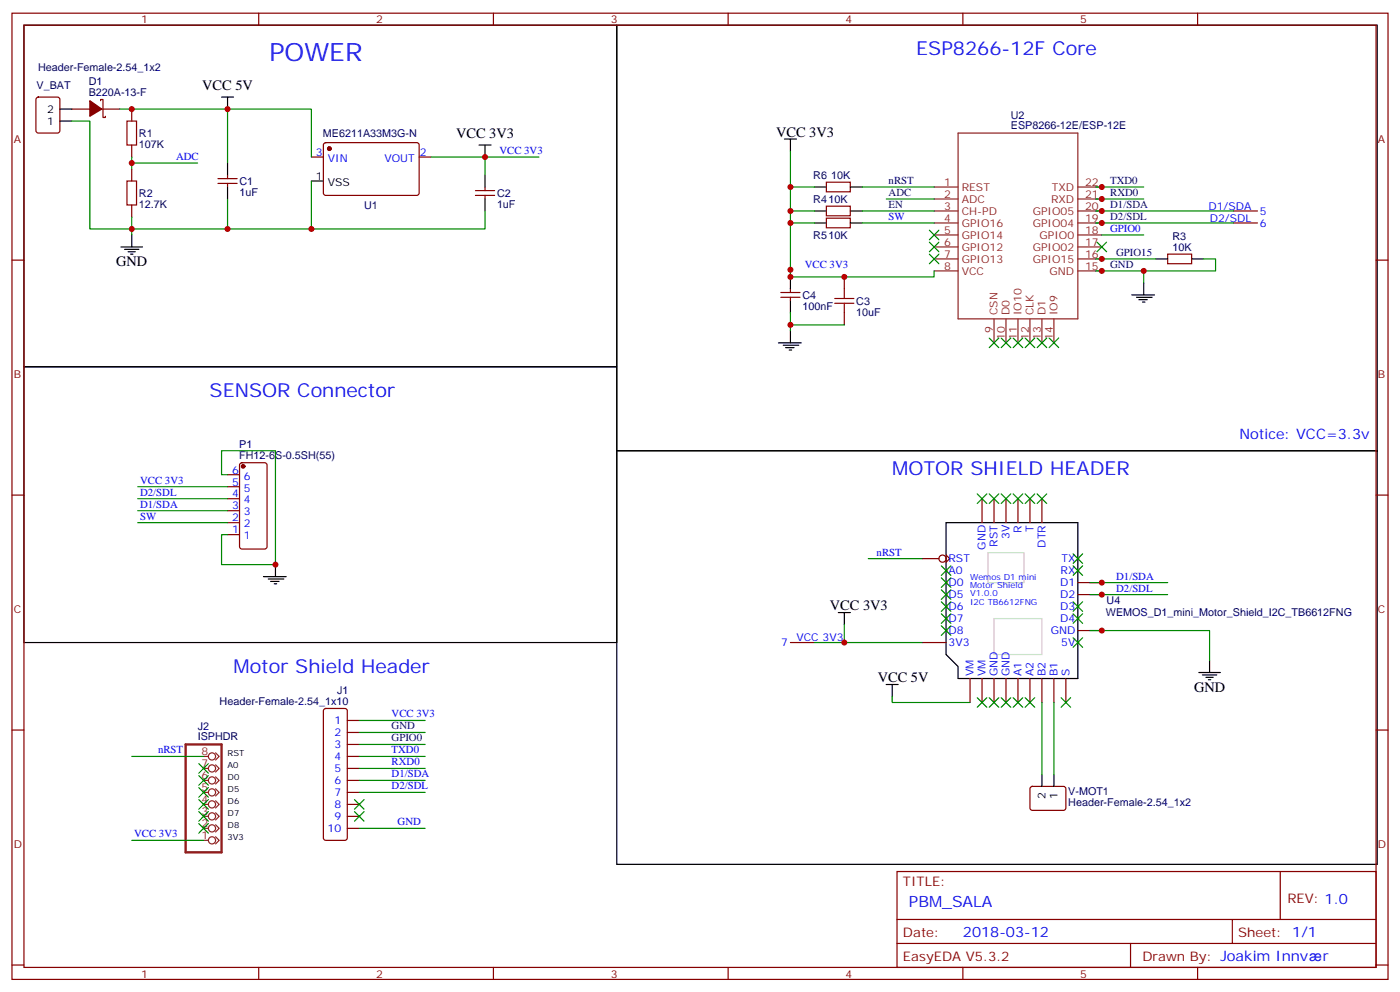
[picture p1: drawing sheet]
<svg xmlns="http://www.w3.org/2000/svg" width="412mm" height="292mm" viewBox="0 0 412 292" stroke-linecap="round" stroke-linejoin="round" font-family="sans-serif">
<g fill="none" stroke="#000" stroke-width=".35">
<path d="M7.1 7.4h174.6v100.5h-174.6zM181.7 7.4h224v125.2h-224zM17.6 35.6h3.6M17.6 32.1h3.6M67 48v3.5M67 55v3.6M91.7 53.3h3.5M142.9 51.5v3.5M142.9 58.6v3.5M239.9 55h3.5M250.5 55h3.5M239.9 65.6h3.5"/>
<path d="M239.9 62.1h3.5M250.5 65.6h3.5M250.5 62.1h3.5M340.4 76.2h3.6M351 76.2h3.5M232.8 81.5v3.5M232.8 88.5v3.6M7.1 107.9h174.6v81.2h-174.6zM181.7 132.6h224v121.8h-224zM278.7 153.8h38.8v45.9h-35.3v-3.6l-3.5-3.5zM306.9 227.9v3.5M310.4 227.9v3.5"/>
</g>
<g fill="none" stroke="#870000" stroke-width=".35">
<path d="M3.5 3.9h405.4v284.3h-405.4zM7.1 7.4h398.2v277.3h-398.2zM76.2 3.9v3.5M145.3 3.9v3.5M214.5 3.9v3.5M283.6 3.9v3.5M352.8 3.9v3.5M10.8 28.8l.5-.2h5.6l.7 .4v9.5l-.4 .6-5.9 .1-.7-.5v-9.4zM21.2 32.1h5.3M29.6 29.6v-.3h.7v5.3h.7v-.4M30 32.1h5.3M38.8 32.1v3.5"/>
<path d="M38.8 42.7v3.5M38.8 49.7v3.6M64.2 54h5.6M64.2 52.6h5.6M67 51.5v1.1M67 54v1M91.7 46.2h3.5M95.5 42.2l.5-.2h27l.5 .7-.1 14.4-.6 .4-27.1-.1-.5-.6v-14.1zM123.5 46.2h3.5M140.1 57.5h5.6M140.1 56.1h5.6M142.9 55v1.1"/>
<path d="M142.9 57.5v1.1M243.4 53.6h7.1v2.8h-7.1zM3.5 76.6h3.6M38.8 60.3v3.6M243.4 64.2h7.1v2.8h-7.1zM243.4 60.7h7.1v2.8h-7.1zM344 74.8h7v2.8h-7zM405.3 76.6h3.6M230 87.5h5.7M230 86.1h5.7M232.8 85v1.1M232.8 87.5v1"/>
<path d="M67 139.7h3.6M70.8 136.4l.5-.2h6.7l.6 .4 .1 24.3-.5 .6-6.9 .1-.7-.5v-24.2zM3.5 145.7h3.6M67 157.3h3.6M67 153.8h3.6M67 150.3h3.6M67 146.8h3.6M67 143.2h3.6M405.3 145.7h3.6M3.5 214.8h3.6M405.3 214.8h3.6M303.6 231.6l.5-.2 9.4 .1 .5 .6-.1 5.9-.6 .5-9.5-.1-.4-.6v-5.7z"/>
<path d="M264.2 256.5h141.1v28.2h-141.1zM377.1 256.5v14.1M264.2 270.6h141.1M264.2 277.6h141.1M333 277.6v7.1M363 270.6v7M3.5 284h3.6M76.2 284.7v3.5M145.3 284.7v3.5M214.5 284.7v3.5M283.6 284.7v3.5M352.8 284.7v3.5"/>
<path d="M405.3 284h3.6"/>
</g>
<g fill="#870000" stroke="#870000" stroke-width=".35">
<path d="M26.5 29.6l3.5 2.5-3.5 2.1z"/>
<circle cx="97" cy="43.7" r=".53"/>
<circle cx="71.6" cy="137.2" r=".53"/>
</g>
<path d="M37.4 35.6h2.8v7.1h-2.8zM37.4 53.3h2.8v7h-2.8z" fill="none" stroke="#a10000" stroke-width=".35"/>
<g fill="none" stroke="#8c2424" stroke-width=".35">
<path d="M282.2 39.2h35.3v54.6h-35.3zM275.2 55h7M275.2 58.6h7M317.5 55h7.1M317.5 58.6h7.1M275.2 65.6h7M275.2 69.1h7M275.2 79.7h7M275.2 72.7h7M275.2 76.2h7M275.2 62.1h7M317.5 65.6h7.1"/>
<path d="M317.5 69.1h7.1M317.5 79.7h7.1M317.5 72.7h7.1M317.5 76.2h7.1M317.5 62.1h7.1M292.8 93.8v7.1M296.3 93.8v7.1M299.9 93.8v7.1M303.4 93.8v7.1M306.9 93.8v7.1M310.4 93.8v7.1"/>
</g>
<path d="M291 162.6h10.6v8.8h-10.6zM292.8 182h14.1v10.6h-14.1z" fill="none" stroke="#ccc" stroke-width=".35"/>
<g fill="#870000">
<circle cx="317.5" cy="164.4" r=".18"/>
<circle cx="317.5" cy="167.9" r=".18"/>
</g>
<path d="M317.5 171.4h7.1M317.5 175h7.1" fill="none" stroke="#870000" stroke-width=".35"/>
<g fill="#870000">
<circle cx="317.5" cy="178.5" r=".18"/>
<circle cx="317.5" cy="182" r=".18"/>
</g>
<path d="M317.5 185.6h7.1" fill="none" stroke="#870000" stroke-width=".35"/>
<circle cx="317.5" cy="189.1" r=".18" fill="#870000"/>
<path d="M271.6 189.1h7.1" fill="none" stroke="#870000" stroke-width=".35"/>
<g fill="#870000">
<circle cx="278.7" cy="185.6" r=".18"/>
<circle cx="278.7" cy="182" r=".18"/>
<circle cx="278.7" cy="178.5" r=".18"/>
<circle cx="278.7" cy="175" r=".18"/>
<circle cx="278.7" cy="171.5" r=".18"/>
<circle cx="278.7" cy="167.9" r=".18"/>
</g>
<g fill="none" stroke="#870000" stroke-width=".35">
<path d="M363.4 65.6h7M363.4 62.1h7M248.7 81.5v3.5M248.7 92.1v3.5M289.3 146.8v7M292.8 146.8v7M296.3 146.8v7M299.9 146.8v7M303.4 146.8v7M306.9 146.8v7M271.6 164.4h5M278.7 163.3l1.1 1.1-1.1 1.1"/>
<path d="M232.8 189.1h7.1M285.8 199.7v7M289.3 199.7v7M292.8 199.7v7M296.3 199.7v7M299.9 199.7v7M303.4 199.7v7M306.9 199.7v7M310.4 199.7v7M314 199.7v7M95.5 208.7l.5-.2h5.6l.5 .2 .2 .5v37.4l-.2 .5-.5 .2h-5.6l-.5-.2-.3-.5v-37.4zM102.3 212h3.5"/>
<path d="M102.3 215.5h3.5M102.3 219.1h3.5M102.3 222.6h3.5M102.3 226.1h3.5M102.3 229.7h3.5M102.3 233.2h3.5M102.3 236.7h3.5M102.3 240.2h3.5M102.3 243.8h3.5"/>
<circle cx="277.6" cy="164.4" r="1.06"/>
</g>
<path d="M54.7 219.1h10.6v31.7h-10.6z" fill="none" stroke="#8c2424" stroke-width=".71"/>
<g fill="none" stroke="#8c2424" stroke-width=".35">
<path d="M60 222.6h1.4M60 226.1h1.4M60 229.7h1.4M60 233.2h1.4M60 236.7h1.4M63.5 221.5l1.1 1.1-1.1 1.1M63.5 225.1l1.1 1-1.1 1.1M63.5 228.6l1.1 1.1-1.1 1M63.5 232.1l1.1 1.1-1.1 1M63.5 235.7l1.1 1-1.1 1.1M63.5 239.2l1.1 1-1.1 1.1M60 240.2h1.4"/>
<path d="M60 243.8h1.4M60 247.3h1.4M63.5 242.7l1.1 1.1-1.1 1M63.5 246.2l1.1 1.1-1.1 1.1"/>
<circle cx="62.4" cy="229.7" r="1.06"/>
<circle cx="62.4" cy="236.7" r="1.06"/>
<circle cx="62.4" cy="222.6" r="1.06"/>
<circle cx="62.4" cy="226.1" r="1.06"/>
<circle cx="62.4" cy="233.2" r="1.06"/>
<circle cx="62.4" cy="240.2" r="1.06"/>
<circle cx="62.4" cy="243.8" r="1.06"/>
<circle cx="62.4" cy="247.3" r="1.06"/>
</g>
<path d="M245.9 89.3h5.6M245.9 87.8h5.6M248.7 85v2.8M248.7 89.3v2.8" fill="none" stroke="#a10000" stroke-width=".35"/>
<g fill="none" stroke="#000" stroke-width=".35">
<path d="M65.3 28.6h3.5M67 28.6v3.5M141.1 42.7h3.5M142.9 42.7v3.5M231.1 40.9h3.5M232.8 40.9v3.5M35.6 72.7h6.4M36.7 73.4h4.2M37.7 74.1h2.2M38.5 74.8h.7M38.8 69.1v3.6M232.8 97.4v3.5"/>
<path d="M333.4 86.8h6.7M334.8 87.5h4.6M335.5 88.2h2.5M336.5 88.9h.8M336.9 83.3v3.5M229.3 100.9h6.7M230.7 101.6h4.6M231.4 102.3h2.5M232.5 103h.7M77.6 169.7h6.7M79 170.4h4.6M79.7 171.1h2.5"/>
<path d="M80.8 171.8h.7M81.1 166.2v3.5M246.9 180.3h3.6M248.7 180.3v3.5M353.1 197.9h6.4M354.2 198.6h4.2M355.2 199.3h2.2M356.3 194.4v3.5M261.1 201.4h3.5M262.8 201.4v3.6M356 200h.7"/>
</g>
<g fill="none" stroke="#008700" stroke-width=".35">
<path d="M21.2 35.6h5.3v31.8h40.5v-8.8M35.3 32.1h31.7v15.9M67 32.1h24.7v14.1M38.8 46.2v3.5M38.8 48h19.4M91.7 53.3v14.1h-24.7M127 46.2h31.7M142.9 46.2v5.3M232.8 44.4v10.6M239.9 55h-7.1v7.1M254 55h21.2M261.1 58.6h14.1"/>
<path d="M322.8 58.6h14.1M322.8 55h14.1M38.8 63.9v5.2M142.9 62.1v5.3h-51.2M232.8 65.6h7.1M232.8 79.4v2.1M239.9 62.1h-7.1v19.4h42.4v-1.8M254 65.6h21.2M254 62.1h21.2M322.8 79.7h14.1v3.6M322.8 65.6h40.6M322.8 62.1h40.6"/>
<path d="M322.8 76.2h17.6M324.6 69.1h12.3M354.5 76.2h3.6v3.5h-21.2M232.8 92.1v5.3M232.8 95.6h15.9M67 139.7h-1.7v-7.1h15.8v33.6h-15.8v-8.9h1.7M40.6 153.8h26.4M40.6 150.3h26.4M40.6 146.8h26.4M40.6 143.2h26.4M255.8 164.4h15.8M321 175h23"/>
<path d="M321 171.4h23M239.9 189.1h31.7M248.7 183.8v5.3M321 185.6h35.3v8.8M105.8 219.1h19.4M105.8 215.5h19.4M105.8 212h19.4M262.8 205v1.7h23M306.9 206.7v21.2M310.4 206.7v21.2M38.8 222.6h21.2M105.8 233.2h19.4"/>
<path d="M105.8 229.7h19.4M105.8 226.1h19.4M105.8 222.6h19.4M38.8 247.3h21.2M105.8 243.8h19.4"/>
</g>
<g fill="#c00">
<circle cx="232.8" cy="95.6" r=".88"/>
<circle cx="248.7" cy="81.5" r=".88"/>
<circle cx="81.1" cy="166.2" r=".88"/>
<circle cx="142.9" cy="46.2" r=".88"/>
<circle cx="67" cy="32.1" r=".88"/>
<circle cx="38.8" cy="32.1" r=".88"/>
<circle cx="38.8" cy="67.4" r=".88"/>
<circle cx="38.8" cy="48" r=".88"/>
<circle cx="67" cy="67.4" r=".88"/>
<circle cx="91.7" cy="67.4" r=".88"/>
<circle cx="232.8" cy="62.1" r=".88"/>
<circle cx="324.6" cy="55" r=".88"/>
<circle cx="324.6" cy="58.6" r=".88"/>
<circle cx="324.6" cy="62.1" r=".88"/>
<circle cx="324.6" cy="65.6" r=".88"/>
<circle cx="324.6" cy="76.2" r=".88"/>
<circle cx="324.6" cy="79.7" r=".88"/>
<circle cx="336.9" cy="79.7" r=".88"/>
<circle cx="232.8" cy="79.4" r=".88"/>
<circle cx="232.8" cy="55" r=".88"/>
<circle cx="232.8" cy="65.6" r=".88"/>
<circle cx="324.6" cy="185.6" r=".88"/>
<circle cx="324.6" cy="175" r=".88"/>
<circle cx="324.6" cy="171.4" r=".88"/>
<circle cx="248.7" cy="189.1" r=".88"/>
<circle cx="232.8" cy="81.5" r=".88"/>
</g>
<g fill="#c00" stroke="#008700" stroke-width=".35">
<path d="M323.1 71.3l2.9 2.8zM323.1 74.1l2.9-2.8z"/>
<path d="M273.8 74.8l2.8 2.8zM276.6 74.8l-2.8 2.8z"/>
<path d="M273.8 71.3l2.8 2.8zM276.6 71.3l-2.8 2.8z"/>
<path d="M273.8 67.7l2.8 2.9zM276.6 67.7l-2.8 2.9z"/>
<path d="M291.4 99.5l2.8 2.8zM294.2 99.5l-2.8 2.8z"/>
<path d="M294.9 99.5l2.8 2.8zM297.7 99.5l-2.8 2.8z"/>
<path d="M298.4 99.5l2.9 2.8zM301.3 99.5l-2.9 2.8z"/>
<path d="M302 99.5l2.8 2.8zM304.8 99.5l-2.8 2.8z"/>
<path d="M305.5 99.5l2.8 2.8zM308.3 99.5l-2.8 2.8z"/>
<path d="M309 99.5l2.9 2.8zM311.9 99.5l-2.9 2.8z"/>
<path d="M287.9 205.3l2.8 2.8zM287.9 208.1l2.8-2.8z"/>
<path d="M291.4 205.3l2.8 2.8zM294.2 205.3l-2.8 2.8z"/>
<path d="M294.9 205.3l2.8 2.8zM297.7 205.3l-2.8 2.8z"/>
<path d="M277.3 184.1l2.8 2.9zM277.3 187l2.8-2.9z"/>
<path d="M277.3 180.6l2.8 2.8zM280.1 180.6l-2.8 2.8z"/>
<path d="M277.3 177.1l2.8 2.8zM277.3 179.9l2.8-2.8z"/>
<path d="M277.3 173.6l2.8 2.8zM277.3 176.4l2.8-2.8z"/>
<path d="M277.3 170l2.8 2.9zM277.3 172.9l2.8-2.9z"/>
<path d="M277.3 166.5l2.8 2.8zM277.3 169.3l2.8-2.8z"/>
<path d="M316.1 163l2.8 2.8zM318.9 163l-2.8 2.8z"/>
<path d="M316.1 166.5l2.8 2.8zM316.1 169.3l2.8-2.8z"/>
<path d="M316.1 177.1l2.8 2.8zM316.1 179.9l2.8-2.8z"/>
<path d="M316.1 180.6l2.8 2.8zM318.9 180.6l-2.8 2.8z"/>
<path d="M316.1 187.7l2.8 2.8zM318.9 187.7l-2.8 2.8z"/>
<path d="M302 205.3l2.8 2.8zM304.8 205.3l-2.8 2.8z"/>
<path d="M298.4 205.3l2.9 2.8zM301.3 205.3l-2.9 2.8z"/>
<path d="M312.6 205.3l2.8 2.8zM312.6 208.1l2.8-2.8z"/>
<path d="M305.5 145.3l2.8 2.9zM308.3 145.3l-2.8 2.9z"/>
<path d="M302 145.3l2.8 2.9zM304.8 145.3l-2.8 2.9z"/>
<path d="M298.4 145.3l2.9 2.9zM301.3 145.3l-2.9 2.9z"/>
<path d="M294.9 145.3l2.8 2.9zM297.7 145.3l-2.8 2.9z"/>
<path d="M291.4 145.3l2.8 2.9zM294.2 145.3l-2.8 2.9z"/>
<path d="M287.9 145.3l2.8 2.9zM290.7 145.3l-2.8 2.9z"/>
<path d="M58.6 228.2l2.8 2.9zM61.4 228.2l-2.8 2.9z"/>
<path d="M58.6 224.7l2.8 2.8zM61.4 224.7l-2.8 2.8z"/>
<path d="M58.6 231.8l2.8 2.8zM61.4 231.8l-2.8 2.8z"/>
<path d="M58.6 235.3l2.8 2.8zM61.4 235.3l-2.8 2.8z"/>
<path d="M58.6 238.8l2.8 2.9zM61.4 238.8l-2.8 2.9z"/>
<path d="M58.6 242.4l2.8 2.8zM61.4 242.4l-2.8 2.8z"/>
<path d="M104.4 238.8l2.8 2.9zM107.2 238.8l-2.8 2.9z"/>
<path d="M104.4 235.3l2.8 2.8zM107.2 235.3l-2.8 2.8z"/>
</g>
<text font-size="7.4" fill="#00f" x="79.4" y="18">POWER</text>
<g font-size="5.6" fill="#00f">
<text x="269.9" y="16.2">ESP8266-12F Core</text>
<text x="61.7" y="116.8">SENSOR Connector</text>
<text x="262.8" y="139.7">MOTOR SHIELD HEADER</text>
<text x="68.8" y="197.9">Motor Shield Header</text>
</g>
<text font-size="4.6" fill="#00f" x="267.8" y="267.1">PBM_SALA</text>
<g font-size="4.2">
<text x="59.6" y="26.5">VCC 5V</text>
<text x="134.4" y="40.6">VCC 3V3</text>
<text x="228.6" y="40.2">VCC 3V3</text>
<text x="34.2" y="78.3">GND</text>
<text x="244.5" y="179.6">VCC 3V3</text>
<text x="258.6" y="200.7">VCC 5V</text>
<text x="351.7" y="203.6">GND</text>
</g>
<g font-size="4.2" fill="#00f">
<text x="365.1" y="129.1">Notice: VCC=3.3v</text>
<text x="283.6" y="275.9">2018-03-12</text>
<text x="389.6" y="282.9">r</text>
</g>
<g font-size="3.9" fill="#800">
<text x="266" y="260.7">TITLE:</text>
<text x="379.2" y="265.6">REV: 1.0</text>
<text x="266" y="275.9">Date:</text>
<text x="364.8" y="275.9">Sheet: 1/1</text>
<text x="266" y="282.9">EasyEDA V5.3.2</text>
<text x="336.5" y="282.9">Drawn By: Joakim Innv</text>
</g>
<g font-size="3.2" fill="#800">
<text x="41.6" y="6.9">1</text>
<text x="110.8" y="6.9">2</text>
<text x="179.9" y="6.9">3</text>
<text x="249.1" y="6.9">4</text>
<text x="318.2" y="6.9">5</text>
<text x="4.1" y="42">A</text>
<text x="405.9" y="42">A</text>
<text x="4.1" y="111.1">B</text>
<text x="405.9" y="111.1">B</text>
<text x="4.1" y="180.3">C</text>
<text x="405.9" y="180.3">C</text>
<text x="4.1" y="249.4">D</text>
<text x="405.9" y="249.4">D</text>
<text x="41.6" y="287.7">1</text>
<text x="110.8" y="287.7">2</text>
<text x="179.9" y="287.7">3</text>
<text x="249.1" y="287.7">4</text>
<text x="318.2" y="287.7">5</text>
</g>
<g font-size="3.2" fill="#000080">
<text x="11.2" y="20.9">Header-Female-2.54_1x2</text>
<text x="10.8" y="26.3">V_BAT</text>
<text x="26.1" y="28.2">B220A-13-F</text>
<text x="26.1" y="25.1">D1</text>
<text x="297.8" y="34.9">U2</text>
<text x="40.9" y="40.2">R1</text>
<text x="95.1" y="40.3">ME6211A33M3G-N</text>
<text x="297.8" y="38.1">ESP8266-12E/ESP-12E</text>
<text x="40.9" y="43.5">107K</text>
<text x="239.6" y="52.6">R6</text>
<text x="244.8" y="52.6">10K</text>
<text x="40.9" y="57.9">R2</text>
<text x="70.6" y="57.6">1uF</text>
<text x="70.6" y="54.4">C1</text>
<text x="146.4" y="57.9">C2</text>
<text x="239.6" y="59.7">R410K</text>
<text x="261.8" y="57.7">ADC</text>
<text x="261.8" y="54.2">nRST</text>
<text x="327" y="57.7">RXD0</text>
<text x="327" y="54.2">TXD0</text>
<text x="40.9" y="61.1">12.7K</text>
<text x="107.3" y="61.5">U1</text>
<text x="146.4" y="61.1">1uF</text>
<text x="261.8" y="61.2">EN</text>
<text x="327" y="64.7">D2/SDL</text>
<text x="327" y="61.2">D1/SDA</text>
<text x="239.6" y="70.3">R510K</text>
<text x="345.4" y="70.6">R3</text>
<text x="328.8" y="75.3">GPIO15</text>
<text x="345.4" y="73.7">10K</text>
<text x="327" y="78.8">GND</text>
<text x="236.4" y="87.9">C4</text>
<text x="252.2" y="89.6">C3</text>
<text x="236.4" y="91.1">100nF</text>
<text x="252.2" y="92.9">10uF</text>
<text x="70.5" y="131.8">P1</text>
<text x="70.5" y="134.9">FH12-6S-0.5SH(55)</text>
<text x="326" y="177.9">U4</text>
<text x="325.8" y="181.4">WEMOS_D1_mini_Motor_Shield_I2C_TB6612FNG</text>
<text x="64.7" y="207.4">Header-Female-2.54_1x10</text>
<text x="99.3" y="204.2">J1</text>
<text x="58.2" y="214.8">J2</text>
<text x="115.4" y="214.7">GND</text>
<text x="58.2" y="217.9">ISPHDR</text>
<text x="115.4" y="218.2">GPIO0</text>
<text x="314.7" y="234">V-MOT1</text>
<text x="314.7" y="237.2">Header-Female-2.54_1x2</text>
</g>
<g font-size="3.2">
<text x="13.9" y="33.2">2</text>
<text x="13.9" y="36.7">1</text>
<text x="93.1" y="52.9">1</text>
<text x="96.6" y="54.7">VSS</text>
<text x="308" y="235.2" transform="rotate(-90 308 235.2)">2</text>
<text x="311.5" y="235.2" transform="rotate(-90 311.5 235.2)">1</text>
</g>
<g font-size="3.2" fill="#00f">
<text x="51.9" y="47.1">ADC</text>
<text x="93.1" y="45.9">3</text>
<text x="96.6" y="47.6">VIN</text>
<text x="113.2" y="47.6">VOUT</text>
<text x="123.6" y="45.9">2</text>
<text x="147.1" y="45.3">VCC 3V3</text>
<text x="261.8" y="64.7">SW</text>
<text x="356" y="61.7">D1/SDA</text>
<text x="356.4" y="65.3">D2/SDL</text>
<text x="371.1" y="63.1">5</text>
<text x="327" y="68.2">GPIO0</text>
<text x="371.1" y="66.7">6</text>
<text x="237.1" y="78.8">VCC 3V3</text>
<text x="41.3" y="142.3">VCC 3V3</text>
<text x="68.4" y="142.9">5</text>
<text x="68.4" y="139.3">6</text>
<text x="71.9" y="141.1">6</text>
<text x="41.3" y="149.4">D1/SDA</text>
<text x="41.3" y="145.9">D2/SDL</text>
<text x="68.4" y="149.9">3</text>
<text x="68.4" y="146.4">4</text>
<text x="71.9" y="148.2">4</text>
<text x="71.9" y="144.6">5</text>
<text x="41.3" y="152.9">SW</text>
<text x="68.4" y="153.5">2</text>
<text x="71.9" y="155.2">2</text>
<text x="71.9" y="151.7">3</text>
<text x="68.4" y="157">1</text>
<text x="71.9" y="158.8">1</text>
<text x="290.3" y="161.8" transform="rotate(-90 290.3 161.8)">GND</text>
<text x="293.9" y="160.8" transform="rotate(-90 293.9 160.8)">RST</text>
<text x="297.4" y="158.7" transform="rotate(-90 297.4 158.7)">3V</text>
<text x="300.9" y="156.7" transform="rotate(-90 300.9 156.7)">R</text>
<text x="304.4" y="156.5" transform="rotate(-90 304.4 156.5)">T</text>
<text x="308" y="161.1" transform="rotate(-90 308 161.1)">DTR</text>
<text x="258.2" y="163.5">nRST</text>
<text x="279.4" y="165.5">RST</text>
<text x="312.7" y="165.5">TX</text>
<text x="279.4" y="172.5">D0</text>
<text x="279.4" y="169">A0</text>
<text x="312.3" y="172.5">D1</text>
<text x="312.4" y="169">RX</text>
<text x="328.8" y="170.6">D1/SDA</text>
<text x="279.4" y="179.6">D6</text>
<text x="279.4" y="176">D5</text>
<text x="312.3" y="176">D2</text>
<text x="312.3" y="179.6">D3</text>
<text x="328.8" y="174.1">D2/SDL</text>
<text x="279.4" y="183.1">D7</text>
<text x="312.3" y="183.1">D4</text>
<text x="230.1" y="190.1">7</text>
<text x="234.6" y="188.7">VCC 3V3</text>
<text x="279.4" y="190.1">3V3</text>
<text x="279.4" y="186.6">D8</text>
<text x="309.5" y="186.6">GND</text>
<text x="312.6" y="190.1">5V</text>
<text x="286.8" y="199" transform="rotate(-90 286.8 199)">VM</text>
<text x="290.3" y="199" transform="rotate(-90 290.3 199)">VM</text>
<text x="293.9" y="199" transform="rotate(-90 293.9 199)">GND</text>
<text x="297.4" y="199" transform="rotate(-90 297.4 199)">GND</text>
<text x="300.9" y="199" transform="rotate(-90 300.9 199)">A1</text>
<text x="304.4" y="199" transform="rotate(-90 304.4 199)">A2</text>
<text x="308" y="199" transform="rotate(-90 308 199)">B2</text>
<text x="311.5" y="199" transform="rotate(-90 311.5 199)">B1</text>
<text x="315" y="199" transform="rotate(-90 315 199)">S</text>
<text x="98.5" y="213.1">1</text>
<text x="115.4" y="211.1">VCC 3V3</text>
<text x="46.6" y="221.7">nRST</text>
<text x="98.5" y="216.6">2</text>
<text x="98.5" y="220.1">3</text>
<text x="115.4" y="221.7">TXD0</text>
<text x="98.5" y="223.7">4</text>
<text x="98.5" y="227.2">5</text>
<text x="115.4" y="225.2">RXD0</text>
<text x="98.5" y="230.7">6</text>
<text x="115.4" y="232.3">D2/SDL</text>
<text x="115.4" y="228.8">D1/SDA</text>
<text x="98.5" y="234.2">7</text>
<text x="98.5" y="237.8">8</text>
<text x="96.5" y="244.8">10</text>
<text x="98.5" y="241.3">9</text>
<text x="117.1" y="242.9">GND</text>
<text x="39.5" y="246.4">VCC 3V3</text>
</g>
<g font-size="3.2" fill="#8d2323">
<text x="278.1" y="54.7">1</text>
<text x="278.1" y="58.2">2</text>
<text x="283.3" y="56.1">REST</text>
<text x="283.3" y="59.6">ADC</text>
<text x="309.6" y="59.6">RXD</text>
<text x="309.9" y="56.1">TXD</text>
<text x="319.6" y="54.7">22</text>
<text x="319.6" y="58.2">21</text>
<text x="278.1" y="65.3">4</text>
<text x="278.1" y="61.7">3</text>
<text x="283.3" y="63.1">CH-PD</text>
<text x="304.2" y="63.1">GPIO05</text>
<text x="319.6" y="65.3">19</text>
<text x="319.6" y="61.7">20</text>
<text x="278.1" y="68.8">5</text>
<text x="283.3" y="66.7">GPIO16</text>
<text x="283.3" y="70.2">GPIO14</text>
<text x="304.2" y="66.7">GPIO04</text>
<text x="306.2" y="70.2">GPIO0</text>
<text x="319.6" y="68.8">18</text>
<text x="278.1" y="72.3">6</text>
<text x="278.1" y="75.8">7</text>
<text x="283.3" y="73.7">GPIO12</text>
<text x="283.3" y="77.3">GPIO13</text>
<text x="304.2" y="73.7">GPIO02</text>
<text x="304.2" y="77.3">GPIO15</text>
<text x="319.6" y="72.3">17</text>
<text x="319.6" y="75.8">16</text>
<text x="278.1" y="79.4">8</text>
<text x="283.3" y="80.8">VCC</text>
<text x="309.2" y="80.8">GND</text>
<text x="319.6" y="79.4">15</text>
<text x="293.9" y="92.8" transform="rotate(-90 293.9 92.8)">CSN</text>
<text x="297.4" y="92.8" transform="rotate(-90 297.4 92.8)">D0</text>
<text x="300.9" y="92.8" transform="rotate(-90 300.9 92.8)">IO10</text>
<text x="304.4" y="92.8" transform="rotate(-90 304.4 92.8)">CLK</text>
<text x="308" y="92.8" transform="rotate(-90 308 92.8)">D1</text>
<text x="311.5" y="92.8" transform="rotate(-90 311.5 92.8)">IO9</text>
<text x="292.5" y="98" transform="rotate(-90 292.5 98)">9</text>
<text x="296" y="100" transform="rotate(-90 296 100)">10</text>
<text x="299.5" y="100" transform="rotate(-90 299.5 100)">11</text>
<text x="303" y="100" transform="rotate(-90 303 100)">12</text>
<text x="306.6" y="100" transform="rotate(-90 306.6 100)">13</text>
<text x="310.1" y="100" transform="rotate(-90 310.1 100)">14</text>
<text x="59.4" y="222.2">8</text>
<text x="59.4" y="225.8">7</text>
<text x="59.4" y="229.3">6</text>
<text x="59.4" y="232.8">5</text>
<text x="59.4" y="236.4">4</text>
<text x="59.4" y="239.9">3</text>
<text x="59.4" y="243.4">2</text>
<text x="59.4" y="246.9">1</text>
</g>
<g font-size="2.5" fill="#00f">
<text x="285.8" y="170.5">Wemos D1 mini</text>
<text x="285.8" y="173">Motor Shield</text>
<text x="285.8" y="175.5">V1.0.0</text>
<text x="285.8" y="177.9">I2C TB6612FNG</text>
</g>
<g font-size="2.5">
<text x="67" y="222.6">RST</text>
<text x="67" y="226.1">A0</text>
<text x="67" y="229.7">D0</text>
<text x="67" y="233.2">D5</text>
<text x="67" y="236.7">D6</text>
<text x="67" y="240.2">D7</text>
<text x="67" y="243.8">D8</text>
<text x="67" y="247.3">3V3</text>
</g>
</svg>
